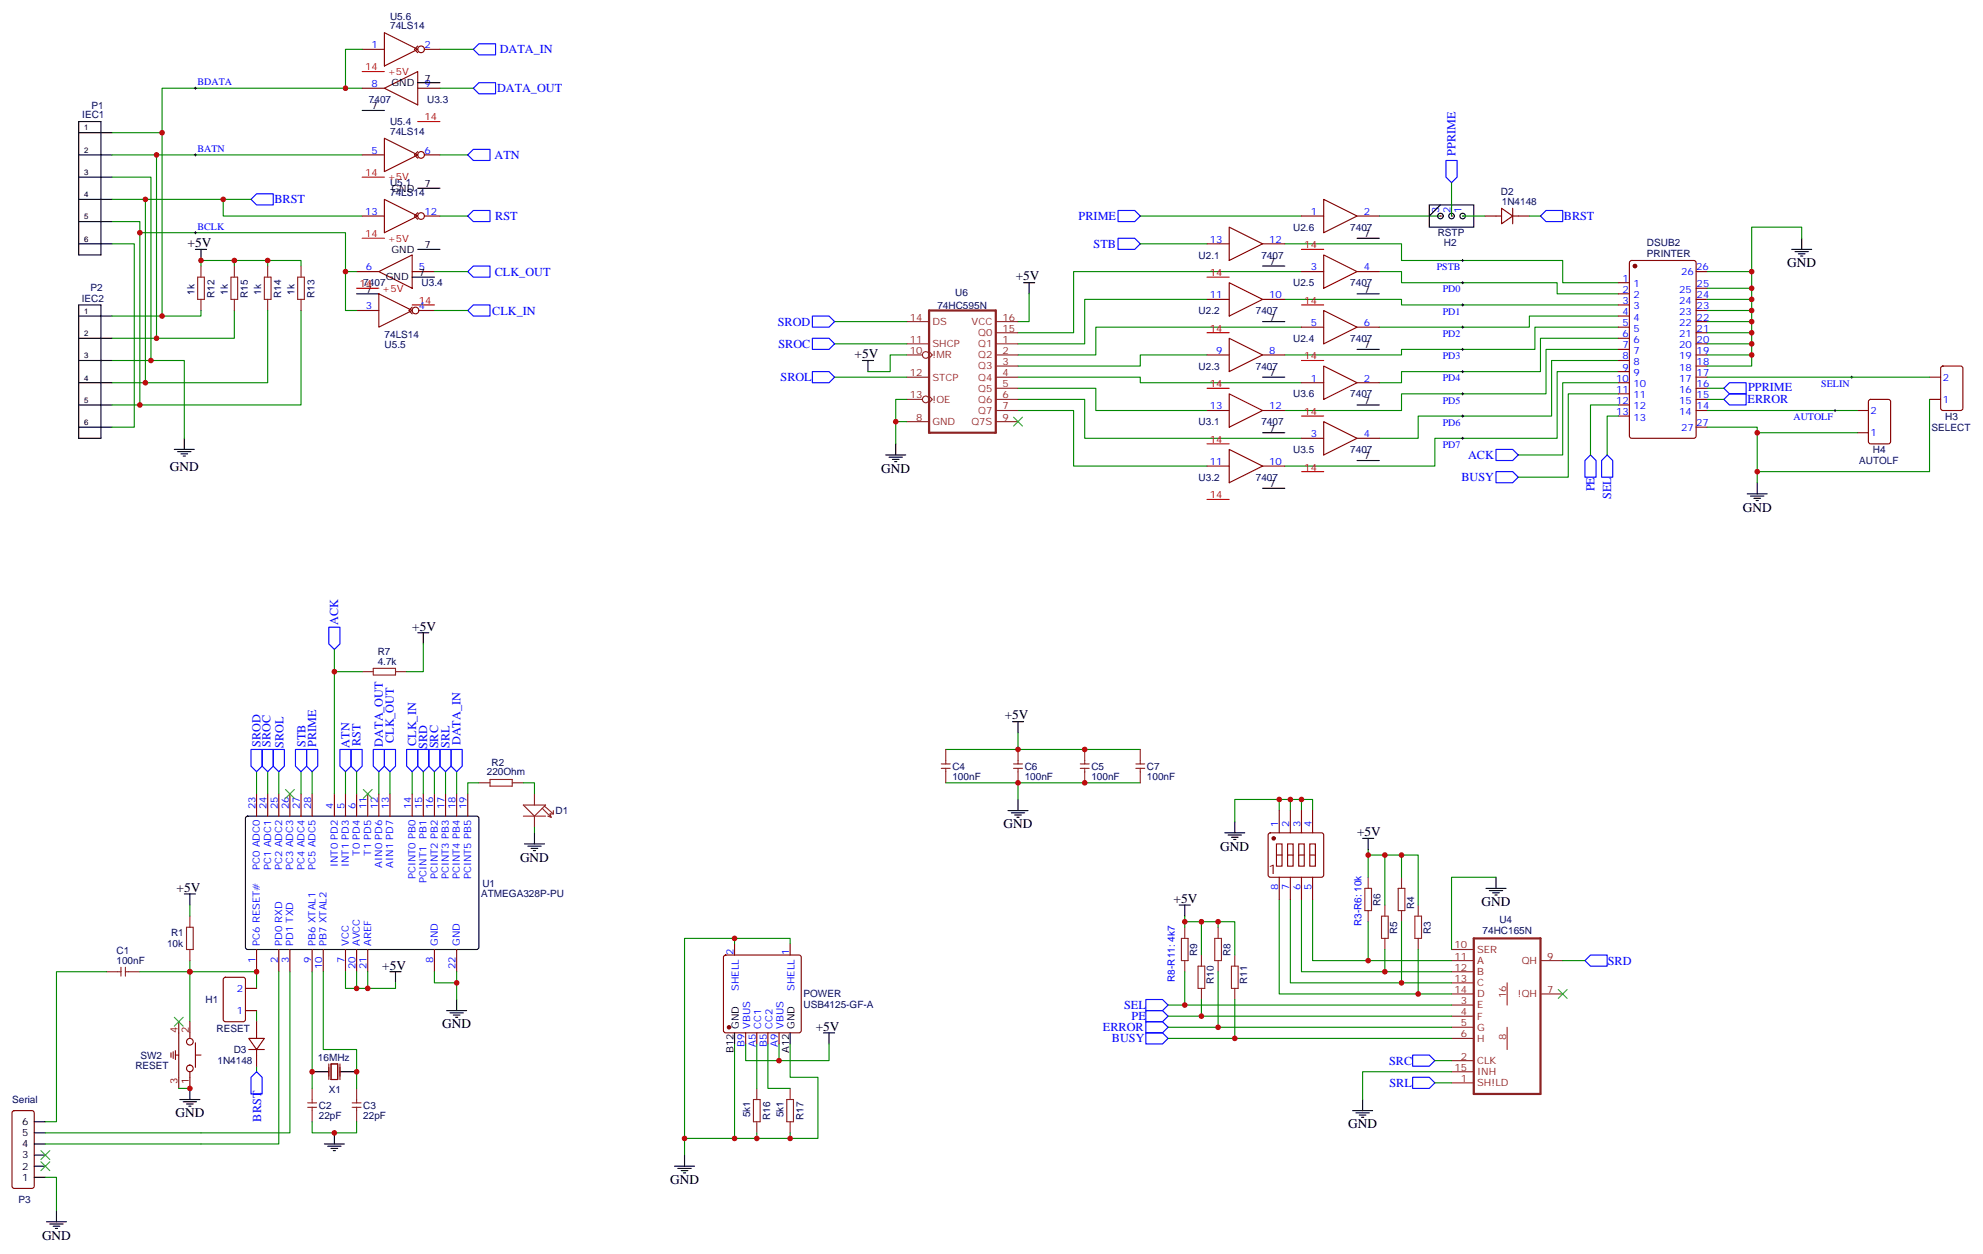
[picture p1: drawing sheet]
<svg xmlns="http://www.w3.org/2000/svg" width="629mm" height="398mm" viewBox="0 0 629 398" stroke-linecap="round" stroke-linejoin="round" font-family="sans-serif">
<g fill="none" stroke="#000" stroke-width=".35">
<path d="M25 38.6h7v42.3h-7zM114.9 35.1h7.1M25 42.1h10.6M25 49.2h10.6M25 56.2h10.6M25 63.3h10.6M25 70.3h10.6M25 77.4h10.6M430.7 75.6h7M568.6 79.2h6.4M569.7 79.9h4.2M571.8 75.6v3.6"/>
<path d="M25 96.8h7v42.3h-7zM113.2 93.3h7M400.7 84.5h7M430.7 93.3h7M570.7 80.6h2.1M571.4 81.3h.7M25 100.3h10.6M25 107.4h10.6M25 114.4h10.6M400.7 102.1h7M400.7 119.7h7M430.7 110.9h7"/>
<path d="M25 121.5h10.6M25 128.6h10.6M25 135.6h10.6M58.5 139.1v3.6M400.7 137.4h7M430.7 128.6h7M55.3 142.7h6.4M56.4 143.4h4.2M57.4 144.1h2.1M58.1 144.8h.7M400.7 155h7M430.7 146.2h7"/>
<path d="M554.5 156.8h6.3M555.6 157.5h4.2M556.6 158.2h2.1M557.3 158.9h.7M557.7 153.2v3.6M132.6 200.9h3.5M134.3 200.9v3.5M78.1 259.3l.5-.2h72.9l.5 .7-.1 41.2-.6 .4-73-.1-.4-.6v-40.9zM166.4 267.9h6.4M167.5 268.6h4.2M168.6 269.3h2.1M169.3 270h.7"/>
<path d="M169.6 264.4v3.5M388.7 264.4h6.3M389.7 265.1h4.3M390.8 265.8h2.1M391.5 266.5h.7M391.9 260.8v3.6M58.5 283.8h3.5M60.3 283.8v3.5M123.8 308.5h3.5M125.5 308.5v3.5M144.9 317.3v3.5M141.7 320.8h6.4"/>
<path d="M142.8 321.5h4.2M143.9 322.2h2.1M144.6 322.9h.7M10.9 359.6h3.5M10.9 356.1h3.5M57.1 349h6.3M58.1 349.7h4.3M59.2 350.4h2.1M59.9 351.2h.7M60.3 345.5v3.5M99.1 340.2h5.3M106.1 359.6v3.5"/>
<path d="M107.9 340.2h5.3M429.3 352.6h6.3M430.3 353.3h4.3M431.4 354h2.1M432.1 354.7h.7M432.4 349v3.6M10.9 363.1h3.5M10.9 373.7h3.5M10.9 370.2h3.5M10.9 366.7h3.5M102.9 363.1h6.4M104 363.9h4.2"/>
<path d="M105.1 364.6h2.1M105.8 365.3h.7M14.7 387.8h6.4M15.8 388.5h4.2M16.9 389.3h2.1M17.6 390h.7M17.9 384.3v3.5"/>
</g>
<g fill="none" stroke="#008700" stroke-width=".35">
<path d="M35.6 42.1h15.8v58.2h-15.8M35.6 49.2h14.1v58.2h-14.1M35.6 56.2h12.3v58.2h-12.3M35.6 63.3h10.5v58.2h-10.5M35.6 70.3h8.8v58.3h-8.8M35.6 77.4h7v58.2h-7M361.9 77.4h21.1M361.9 68.6h51.1M407.7 77.4h37.1v5.3h51.1v7h17.7M437.7 68.6h19.4M571.8 75.6v-3.5h-15.9v14.1h-14.1M383 95h-38.8v14.1h-21.1"/>
<path d="M407.7 95h37.1v1.8h68.8M413 86.2h-72.3v19.4h-17.6M437.7 86.2h7.1v3.5h49.4v3.6h19.4M555.9 86.2v5.3h-14.1M555.9 91.5v3.5h-14.1M555.9 95v3.6h-14.1M555.9 98.6v3.5h-14.1M323.1 119.7h38.8v1.8h51.1M383 112.7h-21.1v3.5h-38.8M413 103.9h-65.2v8.8h-24.7M513.6 100.3h-28.2v3.6h-47.7M513.6 103.9h-26.5v7h-42.3v1.8h-37.1"/>
<path d="M513.6 107.4h-24.7v10.6h-44.1v3.5h-7.1M513.6 110.9h-23v14.1h-45.8v5.3h-37.1M513.6 114.4h-21.2v17.7h-42.3v7h-12.4M513.6 118h-19.4v21.1h-38.8v8.9h-47.7M541.8 119.7h70.6M555.9 102.1v3.5h-14.1M555.9 105.6v3.5h-14.1M555.9 109.1v3.6h-14.1M555.9 112.7v3.5h-14.1M323.1 123.3h24.7v7h35.2M323.1 126.8h21.1v12.3h68.8M323.1 130.3h17.6v17.7h42.3"/>
<path d="M513.6 121.5h-17.7v22.9h-14.1M513.6 125h-15.9v26.5h-15.9M513.6 128.6h-8.8v15.8M513.6 132.1h-3.6v12.3M541.8 135.6h15.9v17.6M541.8 123.3h5.3M541.8 126.8h5.3M106.1 206.2v45.8M106.1 213.2h8.8M134.3 204.4v8.8h-5.3M120.2 245v7M123.8 245v7"/>
<path d="M166.1 248.5h3.5v3.5M406 257.3v-3.5h3.5v3.5M406 253.8h-14.1v7M409.5 253.8h3.5v3.5M413 253.8h3.6v3.5M169.6 262.6v1.8M60.3 287.3v3.5M406 285.5v30h54.7M409.5 285.5v26.5h51.2M413 285.5v23h47.7M416.6 285.5v19.4h44.1M33.8 308.5h-15.9v47.6h-3.5"/>
<path d="M44.4 308.5h37v5.3M60.3 304.9v19.4M88.5 308.5v54.6h-74.1M92 308.5v51.1h-77.6M99.1 308.5v37M102.6 308.5v24.7h10.6v12.3M109.6 308.5v5.3h3.6M113.2 308.5v5.3h3.5M116.7 308.5v5.3h8.8v-1.8M137.9 308.5v3.5h7M144.9 308.5v8.8M370.7 319.1h90"/>
<path d="M495.9 304.9h7.1M370.7 329.6h90M370.7 322.6h90M370.7 326.1h90M455.4 336.7h5.3M99.1 356.1v3.5h14.1v-3.5M455.4 343.7h5.3M460.7 340.2h-28.3v8.8M14.4 373.7h3.5v10.6"/>
</g>
<g fill="none" stroke="#870000" stroke-width=".35">
<path d="M114.9 28h7.1M122 28l10.6-5.3v10.6zM132.6 28h7M383 77.4h7.1M390.1 72.1l10.6 5.3-10.6 5.3zM400.7 77.4h7M413 68.6h7.1M420.1 63.3l10.6 5.3-10.6 5.3zM430.7 68.6h7M113.2 86.2h7M120.2 86.2l10.6-5.3v10.6zM130.8 86.2h7.1"/>
<path d="M383 95h7.1M390.1 89.7l10.6 5.3-10.6 5.3zM400.7 95h7M413 86.2h7.1M420.1 80.9l10.6 5.3-10.6 5.3zM420.1 98.6l10.6 5.3-10.6 5.2zM430.7 86.2h7M513.6 89.7h3.5M513.6 93.3h3.5M513.6 96.8h3.5M517.3 82.9l.5-.2h19.8l.6 .4 .1 55.3-.5 .7h-20l-.6-.4-.1-55.3zM538.3 98.6h3.5"/>
<path d="M538.3 95h3.5M538.3 91.5h3.5M538.3 86.2h3.5M383 112.7h7.1M390.1 107.4l10.6 5.3-10.6 5.3zM400.7 112.7h7M413 103.9h7.1M420.1 116.2l10.6 5.3-10.6 5.3zM430.7 103.9h7M513.6 100.3h3.5M513.6 103.9h3.5M513.6 107.4h3.5"/>
<path d="M513.6 110.9h3.5M513.6 114.4h3.5M513.6 118h3.5M538.3 119.7h3.5M538.3 116.2h3.5M538.3 112.7h3.5M538.3 109.1h3.5M538.3 105.6h3.5M538.3 102.1h3.5M612.4 119.7h3.5M616.1 116.4l.5-.2h5.6l.7 .4v13l-.4 .7h-5.9l-.7-.4v-13zM383 130.3h7.1"/>
<path d="M390.1 125l10.6 5.3-10.6 5.3zM400.7 130.3h7M413 121.5h7.1M413 139.1h7.1M420.1 133.8l10.6 5.3-10.6 5.3zM430.7 121.5h7M430.7 139.1h7M513.6 121.5h3.5M513.6 125h3.5M513.6 128.6h3.5M513.6 132.1h3.5M538.3 126.8h3.5"/>
<path d="M538.3 130.3h3.5M538.3 123.3h3.5M538.3 135.6h3.5M612.4 126.8h3.5M383 148h7.1M390.1 142.7l10.6 5.3-10.6 5.2zM400.7 148h7M81.4 252v7.1M84.9 252v7.1M88.5 252v7.1M92 252v7.1M95.5 252v7.1"/>
<path d="M99.1 252v7.1M106.1 252v7.1M109.6 252v7.1M113.2 252v7.1M116.7 252v7.1M120.2 252v7.1M123.8 252v7.1M130.8 252v7.1M134.3 252v7.1M137.9 252v7.1M141.4 252v7.1M144.9 252v7.1"/>
<path d="M148.4 252v7.1M81.4 301.4v7.1M88.5 301.4v7.1M92 301.4v7.1M99.1 301.4v7.1M102.6 301.4v7.1M109.6 301.4v7.1M113.2 301.4v7.1M116.7 301.4v7.1M137.9 301.4v7.1M144.9 301.4v7.1M4 352.8l.5-.2h5.7l.6 .4 .1 23.6-.5 .6-5.9 .1-.6-.5-.1-23.5z"/>
</g>
<path d="M104.4 337.7v5M105.1 337.7h2.1v5h-2.1zM107.9 337.7v5" fill="none" stroke="#871200" stroke-width=".35"/>
<g fill="none" stroke="#8c2424" stroke-width=".35">
<path d="M114.9 213.2h3.6M118.5 212.2h7v2.1h-7zM125.5 213.2h3.5M152 248.5h3.5M155.5 247.4h7.1v2.2h-7.1zM162.6 248.5h3.5M166.1 255.6h7l-3.5 3.5zM166.1 259.1h7M169.6 252v3.6M169.6 259.1v3.5M172.1 256.6l2.8 2.8M172.8 255.9l2.8 2.5"/>
<path d="M173.8 259.1l1.1 .3M175.6 257.3v1.1M175.6 258.4h-1l.3 1M59.2 294.4h2.1v7h-2.1zM60.3 290.8v3.6M33.8 308.5h4.6M38.4 307.1v2.8M39.8 307.1v2.8M39.8 308.5h4.6M60.3 301.4v3.5M460.7 308.5h7M460.7 301.4h7"/>
<path d="M460.7 319.1h7M460.7 315.5h7M460.7 304.9h7M460.7 312h7M478.3 312v7.1M488.9 315.5h7M488.9 304.9h7M460.7 336.7h7M460.7 322.6h7M460.7 326.1h7M460.7 329.6h7M478.3 326.1v7.1"/>
<path d="M97.6 351.5h2.9M97.6 350.1h2.9M99.1 345.5v4.6M99.1 351.5v4.6M111.8 351.5h2.8M111.8 350.1h2.8M113.2 345.5v4.6M113.2 351.5v4.6M460.7 343.7h7M460.7 340.2h7"/>
</g>
<path d="M494.5 314.1l2.8 2.8M497.3 314.1l-2.8 2.8M13 365.3l2.8 2.8M13 368.8l2.8 2.8M15.8 365.3l-2.8 2.8M15.8 368.8l-2.8 2.8" fill="none" stroke="#3c3" stroke-width=".35"/>
<g fill="none" stroke="#00f" stroke-width=".35">
<path d="M150.2 28l1.8-1.8h5.3v3.6h-5.3zM150.2 47.4h5.3v3.5h-5.3l-1.8-1.7zM354.8 75.6h5.3l1.8 1.8-1.8 1.8h-5.3zM354.8 66.8h5.3l1.8 1.8-1.8 1.7h-5.3zM547.1 126.8l1.8-1.8h5.2v3.6h-5.2zM548.9 121.5h5.2v3.5h-5.2l-1.8-1.7zM474.8 142.7h5.3l1.7 1.7-1.7 1.8h-5.3zM474.8 149.7h5.3l1.7 1.8-1.7 1.7h-5.3zM503 146.2l1.8-1.8 1.7 1.8v5.3h-3.5zM508.3 146.2l1.7-1.8 1.8 1.8v5.3h-3.5zM104.4 199.1h3.5v5.3l-1.8 1.8-1.7-1.8zM363.6 317.3h5.3l1.8 1.8-1.8 1.7h-5.3z"/>
<path d="M503 304.9l1.8-1.7h5.2v3.5h-5.2zM363.6 327.9h5.3l1.8 1.7-1.8 1.8h-5.3zM363.6 320.8h5.3l1.8 1.8-1.8 1.7h-5.3zM363.6 324.3h5.3l1.8 1.8-1.8 1.8h-5.3zM448.3 334.9h5.3l1.8 1.8-1.8 1.8h-5.3zM448.3 342h5.3l1.8 1.7-1.8 1.8h-5.3z"/>
</g>
<g fill="none" stroke="#000" stroke-width=".32">
<path d="M463.8 89.7h.7M463.8 96.8h.7M463.8 82.7h.7M464.2 82.3v.7M464.2 89.4v.7M464.2 96.4v.8M463.8 103.9h.7M463.8 110.9h.7M463.8 118h.7M464.2 103.5v.7M464.2 110.6v.7M464.2 117.6v.7"/>
<path d="M587.3 119.7h.7M587.7 119.4v.7M463.8 125h.7M463.8 132.1h.7M463.8 139.1h.7M464.2 124.7v.7M464.2 131.7v.7M464.2 138.8v.7"/>
</g>
<circle cx="518.9" cy="84.5" r=".53" fill="#870000" stroke="#870000" stroke-width=".35"/>
<path d="M132.6 38.6h7M413 79.2h7.1M130.8 96.8h7.1M383 88h7.1M413 96.8h7.1M383 105.6h7.1M413 114.4h7.1M383 123.3h7.1M413 132.1h7.1M383 140.9h7.1M383 158.5h7.1M413 149.7h7.1" fill="none" stroke="#f00" stroke-width=".35"/>
<path d="M467.7 297.9h21.2v49.4h-21.2z" fill="none" stroke="#8c2424" stroke-width=".71"/>
<g fill="#870000">
<circle cx="464.2" cy="68.6" r=".18"/>
<circle cx="460.7" cy="68.6" r=".18"/>
<circle cx="457.1" cy="68.6" r=".18"/>
</g>
<g fill="none" stroke="#000" stroke-width=".35">
<path d="M132.6 26.2h7M132.6 59.8h7M62 79.2h3.5M63.8 79.2v3.5M132.6 79.2h7M453.6 65.1h14.1v7h-14.1zM457.1 65.1l-3.5 3.5M130.8 88h7.1M324.8 89.7h3.6M326.6 89.7v3.6M273.7 114.4h3.5M275.4 114.4v3.6"/>
<path d="M281.1 144.4h6.3M282.2 145.1h4.2M283.2 145.8h2.1M283.9 146.5h.7M284.3 140.9v3.5M321.3 229.1h3.5M323.1 229.1v3.5M319.9 257.3h6.3M321 258h4.2M322 258.7h2.1M322.7 259.4h.7M323.1 253.8v3.5"/>
<path d="M432.4 266.1h3.6M434.2 266.1v3.6M474.8 278.5v3.5M374.2 287.3h3.6M376 287.3v3.5M471.6 282h6.3M472.7 282.7h4.2M473.7 283.4h2.1M474.4 284.1h.7M233.1 327.9v3.5M250.8 327.9v3.5M261.3 327.9h3.6"/>
<path d="M263.1 327.9v3.5M214.1 370.2h6.3M215.1 370.9h4.3M216.2 371.6h2.1M216.9 372.3h.7M217.2 366.7v3.5"/>
<circle cx="457.1" cy="68.6" r=".88"/>
<circle cx="460.7" cy="68.6" r=".88"/>
<circle cx="464.2" cy="68.6" r=".88"/>
</g>
<g fill="none" stroke="#00f" stroke-width=".35">
<path d="M150.2 15.7l1.8-1.8h5.3v3.5h-5.3zM458.9 50.9h3.5v5.3l-1.7 1.8-1.8-1.8zM79.7 63.3l1.7-1.8h5.3v3.6h-5.3zM150.2 66.8h5.3v3.5h-5.3l-1.8-1.7zM490.6 66.8h5.3v3.5h-5.3l-1.7-1.7zM148.4 86.2l1.8-1.7h5.3v3.5h-5.3zM148.4 98.6l1.8-1.8h5.3v3.5h-5.3zM257.8 100.3h5.3l1.8 1.8-1.8 1.8h-5.3zM257.8 107.4h5.3l1.8 1.7-1.8 1.8h-5.3zM257.8 118h5.3l1.8 1.7-1.8 1.8h-5.3zM79.7 237.9h3.5v5.3l-1.8 1.8-1.7-1.8zM83.2 237.9h3.5v5.3l-1.8 1.8-1.7-1.8z"/>
<path d="M86.7 237.9h3.5v5.3l-1.7 1.8-1.8-1.8zM93.8 237.9h3.5v5.3l-1.8 1.8-1.7-1.8zM97.3 237.9h3.5v5.3l-1.7 1.8-1.8-1.8zM107.9 237.9h3.5v5.3l-1.8 1.8-1.7-1.8zM111.4 237.9h3.5v5.3l-1.7 1.8-1.8-1.8zM118.5 237.9h3.5v5.3l-1.8 1.8-1.7-1.8zM122 237.9h3.5v5.3l-1.7 1.8-1.8-1.8zM129 237.9h3.6v5.3l-1.8 1.8-1.8-1.8zM132.6 237.9h3.5v5.3l-1.8 1.8-1.7-1.8zM136.1 237.9h3.5v5.3l-1.7 1.8-1.8-1.8zM139.6 237.9h3.6v5.3l-1.8 1.8-1.8-1.8zM143.2 237.9h3.5v5.3l-1.8 1.8-1.7-1.8z"/>
<path d="M79.7 342l1.7-1.8 1.8 1.8v5.3h-3.5z"/>
</g>
<g fill="none" stroke="#008700" stroke-width=".35">
<path d="M114.9 15.7h-5.3v12.3M139.6 15.7h10.6M114.9 28h-63.5v14.1M139.6 28h10.6M49.7 49.2h65.2M139.6 49.2h8.8M460.7 58v10.6M44.4 73.9h65.2v12.3M46.1 63.3h24.7v5.3h44.1M70.8 63.3h8.9M139.6 68.6h8.8M464.2 68.6h7"/>
<path d="M485.4 68.6h3.5M63.8 84.5v-1.8h10.6v1.8M63.8 98.6v1.7h-12.4M74.4 82.7h10.5v1.8M74.4 98.6v8.8h-24.7M84.9 82.7h10.6v1.8M84.9 98.6v22.9h-38.8M95.5 98.6v30h-51.1M113.2 86.2h-3.6v12.4h3.6M137.9 86.2h10.5M137.9 98.6h10.5M326.6 93.3v8.8h-3.5"/>
<path d="M47.9 114.4h10.6v24.7M264.9 102.1h22.9M264.9 109.1h22.9M264.9 119.7h22.9M287.8 112.7h-5.3v5.3h-7.1M287.8 133.8h-3.5v7.1M287.8 126.8h-3.5v7M541.8 130.3h47.6M557.7 137.4h31.7M612.4 126.8v22.9h-54.7M323.1 237.9h38.8M323.1 232.6v5.3h-23"/>
<path d="M81.4 245v7M84.9 245v7M88.5 245v7M95.5 245v7M99.1 245v7M109.6 245v7M113.2 245v7M130.8 245v7M134.3 245v7M137.9 245v7M141.4 245v7M144.9 245v7"/>
<path d="M152 248.5h-3.6v3.5M300.1 248.5h23v5.3M323.1 248.5h38.8M434.2 271.4h15.9v15.9M434.2 269.7v8.8M439.5 271.4v15.9M444.8 271.4v7.1M474.8 278.5h-14.1v22.9M233.1 299.6v-1.7h-15.9v68.8M233.1 297.9h17.7v1.7M376 292.6h15.9v10.6M376 290.8v3.6"/>
<path d="M381.3 292.6v10.6M386.6 292.6v1.8M434.2 292.6v12.3M444.8 292.6v19.4M376 308.5v10.6M381.3 317.3v5.3M386.6 308.5v17.6M391.9 317.3v12.3M439.5 301.4v7.1M450.1 301.4v14.1M81.4 320.8v3.5M81.4 338.5v1.7"/>
<path d="M233.1 331.4v30h-15.9M236.6 331.4v5.3h10.6M240.2 331.4v14.1M243.7 331.4v14.1h7.1M247.2 331.4v5.3h15.9v-5.3M250.8 331.4v10.6h8.8v19.4h-26.5M56.7 345.5h3.6M240.2 359.6v1.8M250.8 359.6v1.8"/>
</g>
<g fill="none" stroke="#870000" stroke-width=".35">
<path d="M114.9 15.7h7.1M122 10.4l10.6 5.3-10.6 5.3zM132.6 14.6l-1.1 1.1 1.1 1M134.7 15.7h4.9M114.9 49.2h7.1M122 43.9l10.6 5.3-10.6 5.3zM132.6 48.1l-1.1 1.1 1.1 1M134.7 49.2h4.9M114.9 68.6h7.1M122 63.3l10.6 5.3-10.6 5.3zM132.6 67.5l-1.1 1.1 1.1 1M134.7 68.6h4.9"/>
<path d="M471.2 68.6h5.3M476.5 66.1l3.6 2.5-3.6 2.4zM480.1 68.6h5.3M480.1 66.1v4.9M113.2 98.6h7M120.2 93.3l10.6 5.3-10.6 5.3zM130.8 97.5l-1 1.1 1 1M132.9 98.6h5M589.4 137.4h3.5M589.4 130.3h3.5M593.2 127l.5-.2h5.6l.6 .4 .1 13-.5 .6-5.8 .1-.7-.5-.1-12.9zM406 257.3v7.1"/>
<path d="M409.5 257.3v7.1M413 257.3v7.1M416.6 257.3v7.1M402.7 264.6l.5-.2h16.2l.5 .2 .2 .5v12.7l-.2 .5-.5 .2h-16.2l-.5-.3-.3-.4v-12.7zM405.1 267.9h1.8v7.1h-1.8zM405.1 271.4h1.8M406 278.5v7M408.6 267.9h1.8v7.1h-1.8zM408.6 271.4h1.8M409.5 278.5v7M412.2 267.9h1.7v7.1h-1.7zM412.2 271.4h1.7"/>
<path d="M413 278.5v7M415.7 267.9h1.7v7.1h-1.7zM415.7 271.4h1.7M416.6 278.5v7M233.1 299.6v3.6M250.8 299.6v3.6M71.1 310.4l.4-.2h5.7l.6 .5 .1 12.9-.5 .7h-5.9l-.6-.4-.1-13zM77.9 313.8h3.5M229.8 303.4l.5-.2h23.3l.5 .2 .2 .5v23.3l-.3 .5-.4 .2h-23.3l-.5-.3-.2-.4v-23.3zM54.3 334.2v1.4M55 333.9v2.1M55.7 334.9h1"/>
<path d="M55.7 333.5v2.8M56.7 324.3v21.2M60.3 324.3v5.3M62 331v7.8M62 334.9h1.8M77.9 320.8h3.5M79 329.6h4.9l-2.5 3.6zM79 333.2h4.9M81.4 324.3v5.3M81.4 333.2v5.3M236.6 327.9v3.5M240.2 327.9v3.5"/>
<path d="M243.7 327.9v3.5M247.2 327.9v3.5M60.3 340.2v5.3"/>
<circle cx="133.6" cy="15.7" r="1.06"/>
<circle cx="133.6" cy="49.2" r="1.06"/>
<circle cx="133.6" cy="68.6" r="1.06"/>
<circle cx="131.9" cy="98.6" r="1.06"/>
<circle cx="60.3" cy="330.7" r="1.06"/>
<circle cx="60.3" cy="339.2" r="1.06"/>
</g>
<path d="M61.7 28h.7M62 27.7v.7M61.7 49.2h.7M62 48.8v.7M61.7 73.9h.7M62 73.5v.7M582 130.3h.7M582.4 130v.7" fill="none" stroke="#000" stroke-width=".32"/>
<g fill="none" stroke="#8c2424" stroke-width=".35">
<path d="M62.7 88h2.1v7h-2.1zM63.8 84.5v3.5M63.8 95v3.6M73.3 88h2.1v7h-2.1zM74.4 84.5v3.5M74.4 95v3.6M83.9 88h2.1v7h-2.1zM84.9 84.5v3.5M84.9 95v3.6M94.5 88h2.1v7h-2.1zM95.5 84.5v3.5M95.5 95v3.6"/>
<path d="M287.8 109.1h7.1M287.8 112.7h4.9M287.8 119.7h7.1M287.8 102.1h7.1M294.9 111.6l1 1.1-1 1M316 109.1h7.1M316 112.7h7.1M316 116.2h7.1M316 119.7h7.1M316 102.1h7.1M316 105.6h7.1M287.8 126.8h4.9"/>
<path d="M287.8 133.8h7.1M294.9 125.7l1 1.1-1 1M316 123.3h7.1M316 126.8h7.1M316 130.3h7.1M316 133.8h7.1M300.1 237.9v4.6M323.1 237.9v4.6M344.2 237.9v4.6M361.9 237.9v4.6M298.7 243.9h2.9M298.7 242.5h2.9"/>
<path d="M300.1 243.9v4.6M321.7 243.9h2.8M321.7 242.5h2.8M323.1 243.9v4.6M342.8 243.9h2.9M342.8 242.5h2.9M344.2 243.9v4.6M360.5 243.9h2.8M360.5 242.5h2.8M361.9 243.9v4.6M434.2 278.5v3.5M444.8 278.5v3.5"/>
<path d="M374.9 297.9h2.1v7h-2.1zM376 294.4v3.5M385.5 297.9h2.1v7h-2.1zM386.6 294.4v3.5M433.1 282h2.2v7.1h-2.2zM434.2 289.1v3.5M438.4 290.8h2.1v7.1h-2.1zM439.5 287.3v3.5M439.5 297.9v3.5M443.7 282h2.1v7.1h-2.1zM444.8 289.1v3.5M449 290.8h2.1v7.1h-2.1z"/>
<path d="M450.1 287.3v3.5M450.1 297.9v3.5M376 304.9v3.6M380.2 306.7h2.1v7.1h-2.1zM381.3 303.2v3.5M381.3 313.8v3.5M386.6 304.9v3.6M390.8 306.7h2.1v7.1h-2.1zM391.9 303.2v3.5M391.9 313.8v3.5M239.1 349h2.1v7.1h-2.1zM240.2 345.5v3.5"/>
<path d="M240.2 356.1v3.5M249.7 349h2.1v7.1h-2.1zM250.8 345.5v3.5M250.8 356.1v3.5"/>
<circle cx="293.8" cy="112.7" r="1.06"/>
<circle cx="293.8" cy="126.8" r="1.06"/>
</g>
<g fill="#870000" stroke="#870000" stroke-width=".35">
<circle cx="404.2" cy="266.1" r=".53"/>
<circle cx="231.4" cy="326.1" r=".53"/>
</g>
<path d="M321.7 132.4l2.8 2.9M324.5 132.4l-2.8 2.9M90.6 250.6l2.8 2.8M93.4 250.6l-2.8 2.8M115.3 250.6l2.8 2.8M118.1 250.6l-2.8 2.8M55.3 322.9l2.8 2.9M58.1 322.9l-2.8 2.9" fill="none" stroke="#3c3" stroke-width=".35"/>
<path d="M294.9 98.6h21.1v38.8h-21.1z" fill="none" stroke="#8c2424" stroke-width=".71"/>
<path d="M114.9 22.7h7.1M114.9 56.2h7.1M114.9 75.6h7.1M113.2 91.5h7" fill="none" stroke="#f00" stroke-width=".35"/>
<g fill="#c00">
<circle cx="144.9" cy="312" r=".88"/>
<circle cx="116.7" cy="313.8" r=".88"/>
<circle cx="113.2" cy="313.8" r=".88"/>
<circle cx="60.3" cy="308.5" r=".88"/>
<circle cx="113.2" cy="340.2" r=".88"/>
<circle cx="106.1" cy="359.6" r=".88"/>
<circle cx="99.1" cy="340.2" r=".88"/>
<circle cx="81.4" cy="308.5" r=".88"/>
<circle cx="106.1" cy="213.2" r=".88"/>
<circle cx="555.9" cy="86.2" r=".88"/>
<circle cx="555.9" cy="91.5" r=".88"/>
<circle cx="555.9" cy="95" r=".88"/>
<circle cx="555.9" cy="98.6" r=".88"/>
<circle cx="555.9" cy="102.1" r=".88"/>
<circle cx="555.9" cy="105.6" r=".88"/>
<circle cx="555.9" cy="109.1" r=".88"/>
<circle cx="555.9" cy="112.7" r=".88"/>
<circle cx="557.7" cy="137.4" r=".88"/>
<circle cx="557.7" cy="149.7" r=".88"/>
<circle cx="323.1" cy="248.5" r=".88"/>
<circle cx="323.1" cy="237.9" r=".88"/>
<circle cx="406" cy="253.8" r=".88"/>
<circle cx="409.5" cy="253.8" r=".88"/>
<circle cx="413" cy="253.8" r=".88"/>
<circle cx="376" cy="319.1" r=".88"/>
<circle cx="381.3" cy="322.6" r=".88"/>
<circle cx="386.6" cy="326.1" r=".88"/>
<circle cx="391.9" cy="329.6" r=".88"/>
<circle cx="376" cy="292.6" r=".88"/>
<circle cx="386.6" cy="292.6" r=".88"/>
<circle cx="381.3" cy="292.6" r=".88"/>
<circle cx="434.2" cy="304.9" r=".88"/>
<circle cx="439.5" cy="308.5" r=".88"/>
<circle cx="444.8" cy="312" r=".88"/>
<circle cx="450.1" cy="315.5" r=".88"/>
<circle cx="434.2" cy="271.4" r=".88"/>
<circle cx="444.8" cy="271.4" r=".88"/>
<circle cx="439.5" cy="271.4" r=".88"/>
<circle cx="60.3" cy="345.5" r=".88"/>
<circle cx="284.3" cy="133.8" r=".88"/>
<circle cx="63.8" cy="82.7" r=".88"/>
<circle cx="74.4" cy="82.7" r=".88"/>
<circle cx="84.9" cy="82.7" r=".88"/>
<circle cx="51.4" cy="100.3" r=".88"/>
<circle cx="49.7" cy="107.4" r=".88"/>
<circle cx="46.1" cy="121.5" r=".88"/>
<circle cx="44.4" cy="128.6" r=".88"/>
<circle cx="51.4" cy="42.1" r=".88"/>
<circle cx="49.7" cy="49.2" r=".88"/>
<circle cx="47.9" cy="114.4" r=".88"/>
<circle cx="109.6" cy="28" r=".88"/>
<circle cx="46.1" cy="63.3" r=".88"/>
<circle cx="70.8" cy="63.3" r=".88"/>
<circle cx="233.1" cy="297.9" r=".88"/>
<circle cx="217.2" cy="361.4" r=".88"/>
<circle cx="247.2" cy="336.7" r=".88"/>
<circle cx="233.1" cy="361.4" r=".88"/>
<circle cx="240.2" cy="361.4" r=".88"/>
<circle cx="250.8" cy="361.4" r=".88"/>
<circle cx="344.2" cy="237.9" r=".88"/>
<circle cx="344.2" cy="248.5" r=".88"/>
<circle cx="44.4" cy="73.9" r=".88"/>
<circle cx="109.6" cy="86.2" r=".88"/>
</g>
<g font-size="4.2">
<text x="59.5" y="78.5">+5V</text>
<text x="322.4" y="89">+5V</text>
<text x="567.2" y="84.8">GND</text>
<text x="271.2" y="113.7">+5V</text>
<text x="53.9" y="149.4">GND</text>
<text x="279.7" y="150.1">GND</text>
<text x="553.1" y="162.4">GND</text>
<text x="130.8" y="200.2">+5V</text>
<text x="318.8" y="228.4">+5V</text>
<text x="318.5" y="263">GND</text>
<text x="430.7" y="265.4">+5V</text>
<text x="165" y="273.5">GND</text>
<text x="387.3" y="270">GND</text>
<text x="56" y="283.1">+5V</text>
<text x="372.5" y="286.6">+5V</text>
<text x="470.2" y="287.7">GND</text>
<text x="121.3" y="307.8">+5V</text>
<text x="140.3" y="326.5">GND</text>
<text x="258.9" y="327.2">+5V</text>
<text x="55.7" y="354.7">GND</text>
<text x="427.8" y="358.2">GND</text>
<text x="212.7" y="375.8">GND</text>
<text x="13.3" y="393.5">GND</text>
</g>
<text font-size="4.2" fill="#800" x="402.6" y="277.4">1</text>
<g font-size="3.9" fill="#00f">
<text x="158.6" y="16.9">DATA_IN</text>
<text x="157.7" y="29.3">DATA_OUT</text>
<text x="157" y="50.4">ATN</text>
<text x="461.9" y="49.4" transform="rotate(-90 461.9 49.4)">PPRIME</text>
<text x="87.1" y="64.6">BRST</text>
<text x="157.2" y="69.8">RST</text>
<text x="342.3" y="69.8">PRIME</text>
<text x="496.3" y="69.8">BRST</text>
<text x="347.1" y="78.6">STB</text>
<text x="157" y="87.5">CLK_OUT</text>
<text x="156.2" y="99.8">CLK_IN</text>
<text x="246.8" y="103.3">SROD</text>
<text x="247.1" y="110.4">SROC</text>
<text x="247.7" y="121">SROL</text>
<text x="554.8" y="124.2">PPRIME</text>
<text x="554.6" y="128.1">ERROR</text>
<text x="465.9" y="145.7">ACK</text>
<text x="463.8" y="152.8">BUSY</text>
<text x="506" y="156" transform="rotate(-90 506 156)">PE</text>
<text x="511.3" y="158.4" transform="rotate(-90 511.3 158.4)">SEL</text>
<text x="107.3" y="198.4" transform="rotate(-90 107.3 198.4)">ACK</text>
<text x="82.7" y="237.2" transform="rotate(-90 82.7 237.2)">SROD</text>
<text x="85.8" y="237.2" transform="rotate(-90 85.8 237.2)">SROC</text>
<text x="90" y="237.4" transform="rotate(-90 90 237.4)">SROL</text>
<text x="96.9" y="237.2" transform="rotate(-90 96.9 237.2)">STB</text>
<text x="100.3" y="237.2" transform="rotate(-90 100.3 237.2)">PRIME</text>
<text x="110.9" y="237.3" transform="rotate(-90 110.9 237.3)">ATN</text>
<text x="114.4" y="236.8" transform="rotate(-90 114.4 236.8)">RST</text>
<text x="121.5" y="237" transform="rotate(-90 121.5 237)">DATA_OUT</text>
<text x="125" y="235.9" transform="rotate(-90 125 235.9)">CLK_OUT</text>
<text x="132.1" y="236.8" transform="rotate(-90 132.1 236.8)">CLK_IN</text>
<text x="135.6" y="237.7" transform="rotate(-90 135.6 237.7)">SRD</text>
<text x="139.1" y="237.6" transform="rotate(-90 139.1 237.6)">SRC</text>
<text x="142.6" y="237.5" transform="rotate(-90 142.6 237.5)">SRL</text>
<text x="146.2" y="236.6" transform="rotate(-90 146.2 236.6)">DATA_IN</text>
<text x="510.3" y="306.2">SRD</text>
<text x="356.8" y="320.3">SEL</text>
<text x="359.1" y="323.8">PE</text>
<text x="350" y="327.4">ERROR</text>
<text x="352.9" y="330.9">BUSY</text>
<text x="440.9" y="338">SRC</text>
<text x="441" y="345.1">SRL</text>
<text x="82.9" y="356" transform="rotate(-90 82.9 356)">BRST</text>
</g>
<g font-size="3.2" fill="#000080">
<text x="123.8" y="9.3">74LS14</text>
<text x="123.8" y="6.3">U5.6</text>
<text x="29" y="34.5">P1</text>
<text x="117.1" y="32.7">7407</text>
<text x="135.6" y="32.7">U3.3</text>
<text x="26.1" y="37.5">IEC1</text>
<text x="123.8" y="39.8">U5.4</text>
<text x="123.8" y="42.8">74LS14</text>
<text x="123.8" y="59.2">U5.1</text>
<text x="123.8" y="62.2">74LS14</text>
<text x="476.3" y="61.8">D2</text>
<text x="476.6" y="65.1">1N4148</text>
<text x="410.4" y="73.2">U2.6</text>
<text x="428.5" y="73.2">7407</text>
<text x="456.3" y="75">RSTP</text>
<text x="380.4" y="82.1">U2.1</text>
<text x="400.3" y="82.1">7407</text>
<text x="458.2" y="78.2">H2</text>
<text x="522.7" y="81.5">PRINTER</text>
<text x="522.7" y="78.2">DSUB2</text>
<text x="25.9" y="95.7">IEC2</text>
<text x="28.7" y="92.5">P2</text>
<text x="61.7" y="93.6" transform="rotate(-90 61.7 93.6)">1k</text>
<text x="68.1" y="94.5" transform="rotate(-90 68.1 94.5)">R12</text>
<text x="72.3" y="93.6" transform="rotate(-90 72.3 93.6)">1k</text>
<text x="78.6" y="94.5" transform="rotate(-90 78.6 94.5)">R15</text>
<text x="82.9" y="93.6" transform="rotate(-90 82.9 93.6)">1k</text>
<text x="89.2" y="94.5" transform="rotate(-90 89.2 94.5)">R14</text>
<text x="93.5" y="93.6" transform="rotate(-90 93.5 93.6)">1k</text>
<text x="99.8" y="94.5" transform="rotate(-90 99.8 94.5)">R13</text>
<text x="115.3" y="90.9">7407</text>
<text x="133.8" y="90.9">U3.4</text>
<text x="303.2" y="94.1">U6</text>
<text x="410.4" y="90.9">U2.5</text>
<text x="428.5" y="90.9">7407</text>
<text x="297.5" y="97.9">74HC595N</text>
<text x="380.4" y="99.7">U2.2</text>
<text x="398.5" y="99.7">7407</text>
<text x="122" y="107.4">74LS14</text>
<text x="122" y="110.4">U5.5</text>
<text x="410.4" y="108.5">U2.4</text>
<text x="428.5" y="108.5">7407</text>
<text x="380.4" y="117.3">U2.3</text>
<text x="398.5" y="117.3">7407</text>
<text x="410.4" y="126.2">U3.6</text>
<text x="428.5" y="126.2">7407</text>
<text x="380.4" y="135">U3.1</text>
<text x="400.3" y="135">7407</text>
<text x="613" y="136.7">SELECT</text>
<text x="617.3" y="133.2">H3</text>
<text x="410.4" y="143.8">U3.5</text>
<text x="428.5" y="143.8">7407</text>
<text x="594.4" y="143.8">H4</text>
<text x="590" y="147.3">AUTOLF</text>
<text x="380.4" y="152.6">U3.2</text>
<text x="398.5" y="152.6">7407</text>
<text x="119.9" y="207.9">R7</text>
<text x="119.9" y="211.1">4.7k</text>
<text x="156" y="243.1">R2</text>
<text x="302.3" y="244.4">C4</text>
<text x="325.2" y="244.4">C6</text>
<text x="346.4" y="244.4">C5</text>
<text x="364" y="244.4">C7</text>
<text x="154.5" y="246.1">220Ohm</text>
<text x="302.3" y="247.5">100nF</text>
<text x="325.2" y="247.5">100nF</text>
<text x="346.4" y="247.5">100nF</text>
<text x="364" y="247.5">100nF</text>
<text x="176.3" y="258.4">D1</text>
<text x="153.1" y="281.4">U1</text>
<text x="152.7" y="284.7">ATMEGA328P-PU</text>
<text x="438.2" y="287.6" transform="rotate(-90 438.2 287.6)">R6</text>
<text x="448.7" y="288.7" transform="rotate(-90 448.7 288.7)">R4</text>
<text x="475.8" y="293">U4</text>
<text x="54.3" y="297.2">R1</text>
<text x="443.5" y="296.5" transform="rotate(-90 443.5 296.5)">R5</text>
<text x="454" y="296.5" transform="rotate(-90 454 296.5)">R3</text>
<text x="470.5" y="296.5">74HC165N</text>
<text x="37" y="306">100nF</text>
<text x="37" y="302.9">C1</text>
<text x="53" y="300.8">10k</text>
<text x="380" y="303.5" transform="rotate(-90 380 303.5)">R9</text>
<text x="390.5" y="303.5" transform="rotate(-90 390.5 303.5)">R8</text>
<text x="255" y="316.6">POWER</text>
<text x="385.2" y="312.3" transform="rotate(-90 385.2 312.3)">R10</text>
<text x="395.8" y="312.3" transform="rotate(-90 395.8 312.3)">R11</text>
<text x="65.2" y="318.4">H1</text>
<text x="255" y="319.9">USB4125-GF-A</text>
<text x="68.7" y="327.6">RESET</text>
<text x="74.2" y="334.3">D3</text>
<text x="43" y="339.3">RESET</text>
<text x="44.6" y="336.1">SW2</text>
<text x="69" y="337.8">1N4148</text>
<text x="100.9" y="336.8">16MHz</text>
<text x="104.4" y="347.1">X1</text>
<text x="3.8" y="350.3">Serial</text>
<text x="101.2" y="351.9">C2</text>
<text x="115.3" y="351.9">C3</text>
<text x="101.2" y="355.1">22pF</text>
<text x="115.3" y="355.1">22pF</text>
<text x="238.1" y="354.7" transform="rotate(-90 238.1 354.7)">5k1</text>
<text x="244.4" y="355.6" transform="rotate(-90 244.4 355.6)">R16</text>
<text x="248.7" y="354.7" transform="rotate(-90 248.7 354.7)">5k1</text>
<text x="255" y="355.6" transform="rotate(-90 255 355.6)">R17</text>
<text x="5.8" y="382">P3</text>
</g>
<g font-size="3.2" fill="#00f">
<text x="117.9" y="15.3">1</text>
<text x="134.7" y="15.3">2</text>
<text x="62.7" y="27.1">BDATA</text>
<text x="117.9" y="27.7">8</text>
<text x="134.7" y="27.7">9</text>
<text x="62.7" y="48.3">BATN</text>
<text x="117.9" y="48.8">5</text>
<text x="134.7" y="48.8">6</text>
<text x="115.8" y="68.2">13</text>
<text x="134.7" y="68.2">12</text>
<text x="416" y="68.2">1</text>
<text x="432.8" y="68.2">2</text>
<text x="456.8" y="67.5" transform="rotate(-90 456.8 67.5)">3</text>
<text x="460.3" y="67.5" transform="rotate(-90 460.3 67.5)">2</text>
<text x="463.8" y="67.5" transform="rotate(-90 463.8 67.5)">1</text>
<text x="62.7" y="73">BCLK</text>
<text x="384" y="77">13</text>
<text x="402.8" y="77">12</text>
<text x="116.1" y="85.9">6</text>
<text x="132.9" y="85.9">5</text>
<text x="416" y="85.9">3</text>
<text x="432.8" y="85.9">4</text>
<text x="456" y="85.8">PSTB</text>
<text x="514.9" y="89.4">1</text>
<text x="533.5" y="87.3">26</text>
<text x="538.3" y="85.9">26</text>
<text x="384" y="94.7">11</text>
<text x="402.8" y="94.7">10</text>
<text x="457.9" y="92.8">PD0</text>
<text x="514.9" y="92.9">2</text>
<text x="518.4" y="91.2">1</text>
<text x="518.4" y="94.7">2</text>
<text x="532.9" y="92.9">25</text>
<text x="538.4" y="94.7">24</text>
<text x="538.4" y="91.2">25</text>
<text x="116.1" y="98.2">3</text>
<text x="132.9" y="98.2">4</text>
<text x="457.9" y="99.9">PD1</text>
<text x="514.9" y="96.4">3</text>
<text x="514.9" y="100">4</text>
<text x="518.4" y="98.2">3</text>
<text x="518.4" y="101.7">4</text>
<text x="532.9" y="100">23</text>
<text x="532.9" y="96.4">24</text>
<text x="538.4" y="101.7">22</text>
<text x="538.4" y="98.2">23</text>
<text x="416" y="103.5">5</text>
<text x="432.8" y="103.5">6</text>
<text x="457.9" y="106.9">PD2</text>
<text x="514.9" y="103.5">5</text>
<text x="514.9" y="107">6</text>
<text x="518.4" y="105.3">5</text>
<text x="532.9" y="107">21</text>
<text x="532.9" y="103.5">22</text>
<text x="538.4" y="105.3">21</text>
<text x="386" y="112.3">9</text>
<text x="402.8" y="112.3">8</text>
<text x="457.9" y="114">PD3</text>
<text x="514.9" y="110.6">7</text>
<text x="518.4" y="108.8">6</text>
<text x="518.4" y="112.3">7</text>
<text x="532.9" y="110.6">20</text>
<text x="538.4" y="112.3">19</text>
<text x="538.4" y="108.8">20</text>
<text x="514.9" y="114.1">8</text>
<text x="514.9" y="117.6">9</text>
<text x="518.4" y="115.9">8</text>
<text x="518.4" y="119.4">9</text>
<text x="532.9" y="117.6">18</text>
<text x="532.9" y="114.1">19</text>
<text x="538.4" y="119.4">17</text>
<text x="538.4" y="115.9">18</text>
<text x="416" y="121.1">1</text>
<text x="432.8" y="121.1">2</text>
<text x="457.9" y="121">PD4</text>
<text x="512.9" y="121.1">10</text>
<text x="512.9" y="124.7">11</text>
<text x="518.4" y="122.9">10</text>
<text x="532.9" y="124.7">16</text>
<text x="532.9" y="121.1">17</text>
<text x="538.4" y="122.9">16</text>
<text x="578" y="122.8">SELIN</text>
<text x="616.6" y="120.8">2</text>
<text x="384" y="130">13</text>
<text x="402.8" y="130">12</text>
<text x="457.9" y="128.1">PD5</text>
<text x="512.9" y="128.2">12</text>
<text x="512.9" y="131.7">13</text>
<text x="518.4" y="126.4">11</text>
<text x="518.4" y="130">12</text>
<text x="532.9" y="131.7">14</text>
<text x="532.9" y="128.2">15</text>
<text x="538.4" y="130">14</text>
<text x="538.4" y="126.4">15</text>
<text x="593.7" y="131.4">2</text>
<text x="616.6" y="127.8">1</text>
<text x="457.9" y="135.1">PD6</text>
<text x="518.4" y="133.5">13</text>
<text x="533.5" y="136.7">27</text>
<text x="538.3" y="135.3">27</text>
<text x="569.2" y="133.4">AUTOLF</text>
<text x="416" y="138.8">3</text>
<text x="432.8" y="138.8">4</text>
<text x="457.9" y="142.2">PD7</text>
<text x="593.7" y="138.4">1</text>
<text x="384" y="147.6">11</text>
<text x="402.8" y="147.6">10</text>
<text x="81.1" y="257" transform="rotate(-90 81.1 257)">23</text>
<text x="84.6" y="257" transform="rotate(-90 84.6 257)">24</text>
<text x="88.1" y="257" transform="rotate(-90 88.1 257)">25</text>
<text x="91.7" y="257" transform="rotate(-90 91.7 257)">26</text>
<text x="95.2" y="257" transform="rotate(-90 95.2 257)">27</text>
<text x="98.7" y="257" transform="rotate(-90 98.7 257)">28</text>
<text x="105.8" y="257" transform="rotate(-90 105.8 257)">4</text>
<text x="109.3" y="257" transform="rotate(-90 109.3 257)">5</text>
<text x="112.8" y="257" transform="rotate(-90 112.8 257)">6</text>
<text x="116.3" y="257" transform="rotate(-90 116.3 257)">11</text>
<text x="119.9" y="257" transform="rotate(-90 119.9 257)">12</text>
<text x="123.4" y="257" transform="rotate(-90 123.4 257)">13</text>
<text x="130.5" y="257" transform="rotate(-90 130.5 257)">14</text>
<text x="134" y="257" transform="rotate(-90 134 257)">15</text>
<text x="137.5" y="257" transform="rotate(-90 137.5 257)">16</text>
<text x="141" y="257" transform="rotate(-90 141 257)">17</text>
<text x="144.6" y="257" transform="rotate(-90 144.6 257)">18</text>
<text x="148.1" y="257" transform="rotate(-90 148.1 257)">19</text>
<text x="405.6" y="262.4" transform="rotate(-90 405.6 262.4)">1</text>
<text x="409.2" y="262.4" transform="rotate(-90 409.2 262.4)">2</text>
<text x="412.7" y="262.4" transform="rotate(-90 412.7 262.4)">3</text>
<text x="416.2" y="262.4" transform="rotate(-90 416.2 262.4)">4</text>
<text x="135.4" y="266.2" transform="rotate(-90 135.4 266.2)">PB1</text>
<text x="107.2" y="275.3" transform="rotate(-90 107.2 275.3)">INT0 PD2</text>
<text x="110.7" y="275.3" transform="rotate(-90 110.7 275.3)">INT1 PD3</text>
<text x="114.2" y="271.6" transform="rotate(-90 114.2 271.6)">T0 PD4</text>
<text x="117.8" y="271.6" transform="rotate(-90 117.8 271.6)">T1 PD5</text>
<text x="121.3" y="275.5" transform="rotate(-90 121.3 275.5)">AIN0 PD6</text>
<text x="124.8" y="275.5" transform="rotate(-90 124.8 275.5)">AIN1 PD7</text>
<text x="82.5" y="276.2" transform="rotate(-90 82.5 276.2)">PC0 ADC0</text>
<text x="86" y="276.2" transform="rotate(-90 86 276.2)">PC1 ADC1</text>
<text x="89.5" y="276.2" transform="rotate(-90 89.5 276.2)">PC2 ADC2</text>
<text x="93.1" y="276.2" transform="rotate(-90 93.1 276.2)">PC3 ADC3</text>
<text x="96.6" y="276.2" transform="rotate(-90 96.6 276.2)">PC4 ADC4</text>
<text x="100.1" y="276.2" transform="rotate(-90 100.1 276.2)">PC5 ADC5</text>
<text x="131.9" y="279.2" transform="rotate(-90 131.9 279.2)">PCINT0 PB0</text>
<text x="135.4" y="280.3" transform="rotate(-90 135.4 280.3)">PCINT1</text>
<text x="138.9" y="279.2" transform="rotate(-90 138.9 279.2)">PCINT2 PB2</text>
<text x="142.5" y="279.2" transform="rotate(-90 142.5 279.2)">PCINT3 PB3</text>
<text x="146" y="279.2" transform="rotate(-90 146 279.2)">PCINT4 PB4</text>
<text x="149.5" y="279.2" transform="rotate(-90 149.5 279.2)">PCINT5 PB5</text>
<text x="405.6" y="282.4" transform="rotate(-90 405.6 282.4)">8</text>
<text x="409.2" y="282.4" transform="rotate(-90 409.2 282.4)">7</text>
<text x="412.7" y="282.4" transform="rotate(-90 412.7 282.4)">6</text>
<text x="416.2" y="282.4" transform="rotate(-90 416.2 282.4)">5</text>
<text x="432.1" y="294" transform="rotate(-90 432.1 294)">R3-R6: 10k</text>
<text x="81.1" y="305.5" transform="rotate(-90 81.1 305.5)">1</text>
<text x="82.5" y="300.4" transform="rotate(-90 82.5 300.4)">PC6 RESET#</text>
<text x="88.1" y="305.5" transform="rotate(-90 88.1 305.5)">2</text>
<text x="89.5" y="300.4" transform="rotate(-90 89.5 300.4)">PD0 RXD</text>
<text x="91.7" y="305.5" transform="rotate(-90 91.7 305.5)">3</text>
<text x="93.1" y="300.4" transform="rotate(-90 93.1 300.4)">PD1 TXD</text>
<text x="98.7" y="305.5" transform="rotate(-90 98.7 305.5)">9</text>
<text x="100.1" y="300.4" transform="rotate(-90 100.1 300.4)">PB6 XTAL1</text>
<text x="103.6" y="300.4" transform="rotate(-90 103.6 300.4)">PB7 XTAL2</text>
<text x="109.3" y="305.5" transform="rotate(-90 109.3 305.5)">7</text>
<text x="110.7" y="300.4" transform="rotate(-90 110.7 300.4)">VCC</text>
<text x="114.2" y="300.4" transform="rotate(-90 114.2 300.4)">AVCC</text>
<text x="117.8" y="300.4" transform="rotate(-90 117.8 300.4)">AREF</text>
<text x="137.5" y="305.5" transform="rotate(-90 137.5 305.5)">8</text>
<text x="138.9" y="300.4" transform="rotate(-90 138.9 300.4)">GND</text>
<text x="146" y="300.4" transform="rotate(-90 146 300.4)">GND</text>
<text x="232.8" y="303" transform="rotate(-90 232.8 303)">2</text>
<text x="250.4" y="303" transform="rotate(-90 250.4 303)">1</text>
<text x="102.2" y="307.6" transform="rotate(-90 102.2 307.6)">10</text>
<text x="112.8" y="307.6" transform="rotate(-90 112.8 307.6)">20</text>
<text x="116.3" y="307.6" transform="rotate(-90 116.3 307.6)">21</text>
<text x="144.6" y="307.6" transform="rotate(-90 144.6 307.6)">22</text>
<text x="372.8" y="311.6" transform="rotate(-90 372.8 311.6)">R8-R11: 4k7</text>
<text x="75.2" y="314.8">2</text>
<text x="234.5" y="314.6" transform="rotate(-90 234.5 314.6)">SHELL</text>
<text x="252.2" y="314.6" transform="rotate(-90 252.2 314.6)">SHELL</text>
<text x="75.2" y="321.9">1</text>
<text x="238.1" y="326.6" transform="rotate(-90 238.1 326.6)">VBUS</text>
<text x="241.6" y="326.6" transform="rotate(-90 241.6 326.6)">CC1</text>
<text x="245.1" y="326.6" transform="rotate(-90 245.1 326.6)">CC2</text>
<text x="248.6" y="326.6" transform="rotate(-90 248.6 326.6)">VBUS</text>
<text x="236.3" y="332.2" transform="rotate(-90 236.3 332.2)">B9</text>
<text x="239.8" y="332.2" transform="rotate(-90 239.8 332.2)">A5</text>
<text x="243.3" y="332.2" transform="rotate(-90 243.3 332.2)">B5</text>
<text x="246.9" y="332.2" transform="rotate(-90 246.9 332.2)">A9</text>
</g>
<g font-size="3.2" fill="#f00">
<text x="115.8" y="22.4">14</text>
<text x="123" y="23.8">+5V</text>
<text x="134.7" y="38.2">14</text>
<text x="115.8" y="55.9">14</text>
<text x="123" y="57.3">+5V</text>
<text x="115.8" y="75.3">14</text>
<text x="123" y="76.7">+5V</text>
<text x="413.9" y="78.8">14</text>
<text x="384" y="87.6">14</text>
<text x="114.1" y="91.2">14</text>
<text x="121.3" y="92.6">+5V</text>
<text x="132.9" y="96.4">14</text>
<text x="413.9" y="96.4">14</text>
<text x="384" y="105.3">14</text>
<text x="413.9" y="114.1">14</text>
<text x="384" y="122.9">14</text>
<text x="413.9" y="131.7">14</text>
<text x="384" y="140.5">14</text>
<text x="413.9" y="149.4">14</text>
<text x="384" y="158.2">14</text>
</g>
<g font-size="3.2">
<text x="124.2" y="27.3">GND</text>
<text x="134.7" y="25.9">7</text>
<text x="117.9" y="34.7">7</text>
<text x="134.7" y="59.4">7</text>
<text x="124.2" y="60.8">GND</text>
<text x="432.8" y="75.3">7</text>
<text x="124.2" y="80.2">GND</text>
<text x="134.7" y="78.8">7</text>
<text x="122.5" y="89">GND</text>
<text x="132.9" y="87.6">7</text>
<text x="402.8" y="84.1">7</text>
<text x="116.1" y="92.9">7</text>
<text x="432.8" y="92.9">7</text>
<text x="402.8" y="101.7">7</text>
<text x="432.8" y="110.6">7</text>
<text x="402.8" y="119.4">7</text>
<text x="432.8" y="128.2">7</text>
<text x="402.8" y="137">7</text>
<text x="432.8" y="145.8">7</text>
<text x="402.8" y="154.7">7</text>
<text x="234.5" y="326.6" transform="rotate(-90 234.5 326.6)">GND</text>
<text x="252.2" y="326.6" transform="rotate(-90 252.2 326.6)">GND</text>
<text x="232.8" y="334.3" transform="rotate(-90 232.8 334.3)">B12</text>
<text x="250.4" y="334.2" transform="rotate(-90 250.4 334.2)">A12</text>
<text x="7.1" y="357.2">6</text>
<text x="7.1" y="364.2">4</text>
<text x="7.1" y="360.7">5</text>
<text x="7.1" y="371.3">2</text>
<text x="7.1" y="367.7">3</text>
<text x="7.1" y="374.8">1</text>
</g>
<g font-size="3.2" fill="#8d2323">
<text x="288.7" y="101.7">14</text>
<text x="318.1" y="101.7">16</text>
<text x="295.9" y="103.2">DS</text>
<text x="308.4" y="103.2">VCC</text>
<text x="310.4" y="106.7">Q0</text>
<text x="318.1" y="105.3">15</text>
<text x="288.7" y="112.3">10</text>
<text x="288.7" y="108.8">11</text>
<text x="295.9" y="113.7">!MR</text>
<text x="295.9" y="110.2">SHCP</text>
<text x="310.4" y="110.2">Q1</text>
<text x="310.4" y="113.7">Q2</text>
<text x="318.1" y="108.8">1</text>
<text x="318.1" y="112.3">2</text>
<text x="288.7" y="119.4">12</text>
<text x="310.4" y="117.3">Q3</text>
<text x="318.1" y="115.9">3</text>
<text x="318.1" y="119.4">4</text>
<text x="295.9" y="120.8">STCP</text>
<text x="310.4" y="120.8">Q4</text>
<text x="310.4" y="124.3">Q5</text>
<text x="318.1" y="122.9">5</text>
<text x="288.7" y="126.4">13</text>
<text x="295.9" y="127.8">!OE</text>
<text x="310.4" y="127.8">Q6</text>
<text x="310.4" y="131.4">Q7</text>
<text x="318.1" y="126.4">6</text>
<text x="318.1" y="130">7</text>
<text x="290.7" y="133.5">8</text>
<text x="295.9" y="134.9">GND</text>
<text x="308.3" y="134.9">Q7S</text>
<text x="318.1" y="133.5">9</text>
<text x="461.6" y="301.1">10</text>
<text x="461.6" y="304.6">11</text>
<text x="468.8" y="302.5">SER</text>
<text x="468.8" y="306">A</text>
<text x="482.9" y="306">QH</text>
<text x="491" y="304.6">9</text>
<text x="461.6" y="308.1">12</text>
<text x="461.6" y="311.6">13</text>
<text x="468.8" y="309.5">B</text>
<text x="461.6" y="315.2">14</text>
<text x="468.8" y="313.1">C</text>
<text x="468.8" y="316.6">D</text>
<text x="477.9" y="316.9" transform="rotate(-90 477.9 316.9)">16</text>
<text x="481.7" y="316.6">!QH</text>
<text x="491" y="315.2">7</text>
<text x="463.6" y="318.7">3</text>
<text x="463.6" y="322.2">4</text>
<text x="468.8" y="320.1">E</text>
<text x="468.8" y="323.6">F</text>
<text x="463.6" y="325.8">5</text>
<text x="463.6" y="329.3">6</text>
<text x="468.8" y="327.2">G</text>
<text x="468.8" y="330.7">H</text>
<text x="477.9" y="330.2" transform="rotate(-90 477.9 330.2)">8</text>
<text x="461.6" y="339.9">15</text>
<text x="463.6" y="336.3">2</text>
<text x="468.8" y="337.7">CLK</text>
<text x="468.8" y="341.3">INH</text>
<text x="463.6" y="343.4">1</text>
<text x="468.8" y="344.8">SH!LD</text>
</g>
<g font-size="3.2" fill="#800">
<text x="56.4" y="327.9" transform="rotate(-90 56.4 327.9)">4</text>
<text x="59.9" y="327.9" transform="rotate(-90 59.9 327.9)">2</text>
<text x="56.4" y="344" transform="rotate(-90 56.4 344)">3</text>
<text x="59.9" y="344" transform="rotate(-90 59.9 344)">1</text>
</g>
<g font-size="2.5">
<text x="26.7" y="41.4">1</text>
<text x="26.7" y="48.5">2</text>
<text x="26.7" y="55.5">3</text>
<text x="26.7" y="62.6">4</text>
<text x="26.7" y="69.6">5</text>
<text x="26.7" y="76.7">6</text>
<text x="26.7" y="99.6">1</text>
<text x="26.7" y="106.7">2</text>
<text x="26.7" y="113.7">3</text>
<text x="26.7" y="120.8">4</text>
<text x="26.7" y="127.8">5</text>
<text x="26.7" y="134.9">6</text>
</g>
</svg>
